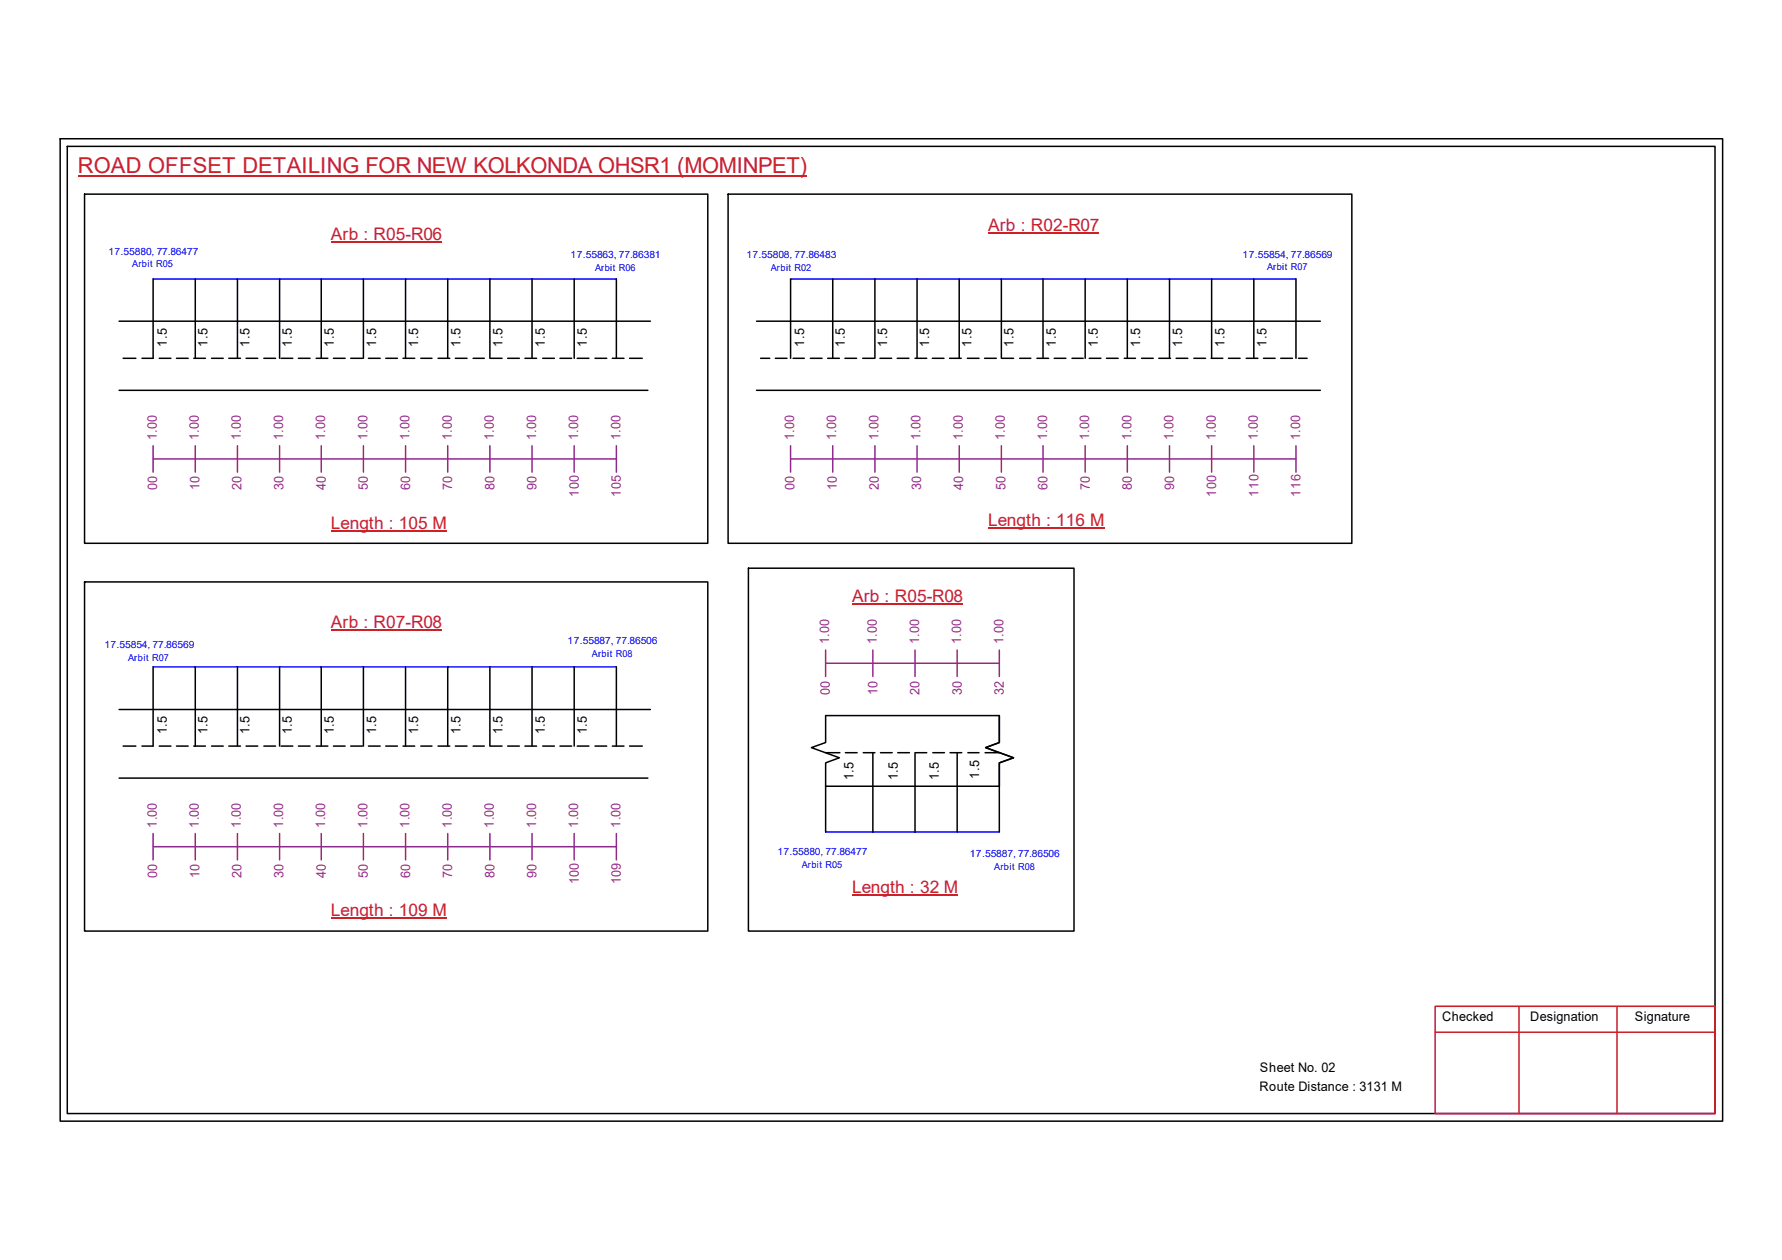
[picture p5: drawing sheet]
<svg xmlns="http://www.w3.org/2000/svg" width="297mm" height="210mm" viewBox="0 0 297 210" stroke-linecap="round" stroke-linejoin="round" font-family="sans-serif">
<g fill="none" stroke="#000" stroke-width=".25">
<path d="M10 23.1h277.1v163.7h-277.1zM11.2 24.4h274.7v161.1h-274.7zM14.1 32.3h103.9v58.2h-103.9zM121.4 32.3h103.9v58.2h-103.9zM19.9 53.5h88.5M20.5 59.7h2.1M25.5 46.5v13.2h-1.8M26.5 59.7h2M29.4 59.7h2M32.3 59.7h1.9M32.6 46.5v13.2M35.3 59.7h1.9"/>
<path d="M38.1 59.7h2M39.6 46.5v13.2M41 59.7h2M44 59.7h1.9M46.6 46.5v13.2M46.9 59.7h1.9M49.7 59.7h2M52.7 59.7h1.9M53.5 46.5v13.2M55.6 59.7h1.9M58.5 59.7h1.9M60.6 46.5v13.2"/>
<path d="M61.4 59.7h2M64.3 59.7h1.9M67.2 59.7h1.9M67.6 46.5v13.2M70.1 59.7h1.9M73 59.7h2M74.6 46.5v13.2M75.9 59.7h1.9M78.9 59.7h1.8M81.7 46.5v13.2M81.7 59.7h2M84.6 59.7h2"/>
<path d="M87.5 59.7h1.9M88.7 46.5v13.2M90.5 59.7h1.9M93.3 59.7h2M95.7 46.5v13.2M96.2 59.7h2M99.2 59.7h1.9M102.1 59.7h1.9M102.7 46.5v13.2M104.9 59.7h2.2M126.1 53.5h94M126.8 59.7h1.5"/>
<path d="M129.2 59.7h2M131.8 46.5v13.2M132.2 59.7h1.9M135.1 59.7h1.9M138 59.7h1.9M138.8 46.5v13.2M140.8 59.7h2M143.8 59.7h2M145.8 46.5v13.2M146.7 59.7h1.9M149.6 59.7h1.9M152.5 59.7h2"/>
<path d="M152.9 46.5v13.2M155.4 59.7h1.9M158.3 59.7h1.9M159.9 46.5v13.2M161.2 59.7h2M164.1 59.7h2M166.9 46.5v13.2M167 59.7h1.9M170 59.7h1.8M172.8 59.7h2M173.9 46.5v13.2M175.7 59.7h2"/>
<path d="M178.7 59.7h1.8M180.9 46.5v13.2M181.6 59.7h1.9M184.4 59.7h2M187.4 59.7h1.9M187.9 46.5v13.2M190.3 59.7h1.9M193.2 59.7h1.9M194.9 46.5v13.2M196 59.7h2M199 59.7h2M201.9 59.7h1.9"/>
<path d="M202 46.5v13.2M204.8 59.7h1.9M207.7 59.7h2M209 46.5v13.2M210.6 59.7h2M213.5 59.7h1.9M216 46.5v13.2M216.4 59.7h1.5M19.9 65h88.1M126.1 65h94M14.1 96.9h103.9v58.2h-103.9zM124.8 94.7h54.2v60.4h-54.2z"/>
<path d="M19.9 118.2h88.5M25.5 111.1v13.2h-1.8M32.6 111.1v13.2M39.6 111.1v13.2M46.6 111.1v13.2M53.5 111.1v13.2M60.6 111.1v13.2M67.6 111.1v13.2M74.6 111.1v13.2M81.7 111.1v13.2M88.7 111.1v13.2M95.7 111.1v13.2"/>
<path d="M102.7 111.1v13.2M19.9 129.6h88.1M20.5 124.3h2.1M26.5 124.3h2M29.4 124.3h2M32.3 124.3h1.9M35.3 124.3h1.9M38.1 124.3h2M41 124.3h2M44 124.3h1.9M46.9 124.3h1.9M49.7 124.3h2"/>
<path d="M52.7 124.3h1.9M55.6 124.3h1.9M58.5 124.3h1.9M61.4 124.3h2M64.3 124.3h1.9M67.2 124.3h1.9M70.1 124.3h1.9M73 124.3h2M75.9 124.3h1.9M78.9 124.3h1.8M81.7 124.3h2M84.6 124.3h2"/>
<path d="M87.5 124.3h1.9M90.5 124.3h1.9M93.3 124.3h2M96.2 124.3h2M99.2 124.3h1.9M102.1 124.3h1.9M104.9 124.3h2.2M137.6 131v-3.9l2.3-.9-4.6-1.7 2.3-.8v-4.5h29v4.5l-2.3 .8 4.6 1.7-2.3 .9v3.9M137.6 131h29M137.6 125.4h2.4M137.6 131v7.6M140.9 125.4h2"/>
<path d="M143.9 125.4h1.9M145.5 125.4v13.2M146.8 125.4h1.9M149.6 125.4h2M152.5 125.4v13.2M152.6 125.4h1.9M155.5 125.4h1.9M158.4 125.4h1.9M159.6 125.4v13.2M161.3 125.4h1.9M164.2 125.4h2.4M166.6 131v7.6"/>
</g>
<path d="M239.2 167.6h46.7v17.9h-46.7zM239.2 172h46.7M253.2 167.6v17.9M269.5 167.6v17.9" fill="none" stroke="#cc1f26" stroke-width=".25"/>
<path d="M13 29.3h121.5" fill="none" stroke="#cd2027" stroke-width=".25"/>
<path d="M25.5 46.5h77.2M131.8 46.5h84.2M25.5 111.1h77.2M137.6 138.6h29" fill="none" stroke="#00f" stroke-width=".25"/>
<g fill="none" stroke="#93278f" stroke-width=".25">
<path d="M25.5 76.5h77.2M25.5 74.3v4.4M32.6 74.3v4.4M39.6 74.3v4.4M46.6 74.3v4.4M53.5 74.3v4.4M60.6 74.3v4.4M67.6 74.3v4.4M74.6 74.3v4.4M81.7 74.3v4.4M88.7 74.3v4.4M95.7 74.3v4.4"/>
<path d="M102.7 74.3v4.4M131.8 76.5h84.2M131.8 74.3v4.4M138.8 74.3v4.4M145.8 74.3v4.4M152.9 74.3v4.4M159.9 74.3v4.4M166.9 74.3v4.4M173.9 74.3v4.4M180.9 74.3v4.4M187.9 74.3v4.4M194.9 74.3v4.4"/>
<path d="M202 74.3v4.4M209 74.3v4.4M216 74.3v4.4M137.6 110.5h29M137.6 108.3v4.4M145.5 108.3v4.4M152.5 108.3v4.4M159.6 108.3v4.4M166.6 108.3v4.4M25.5 138.9v4.4M32.6 138.9v4.4M39.6 138.9v4.4"/>
<path d="M46.6 138.9v4.4M53.5 138.9v4.4M60.6 138.9v4.4M67.6 138.9v4.4M74.6 138.9v4.4M81.7 138.9v4.4M88.7 138.9v4.4M95.7 138.9v4.4M102.7 138.9v4.4M25.5 141.1h77.2"/>
</g>
<path d="M164.7 38.8h18.5M55.2 40.3h18.4M55.2 88.4h19.2M164.7 87.9h19.4M55.2 105h18.4M142 100.6h18.5M55.2 153h19.2M142 149.1h17.6" fill="none" stroke="#cd2027" stroke-width=".17"/>
<text font-size="3.6" fill="#cd2027" x="13" y="28.9">ROAD OFFSET DETAILING FOR NEW KOLKONDA OHSR1 (MOMINPET)</text>
<g font-size="2.9" fill="#cd2027">
<text x="55.2" y="40">Arb : R05-R06</text>
<text x="164.7" y="38.4">Arb : R02-R07</text>
<text x="55.2" y="88.1">Length : 105 M</text>
<text x="164.7" y="87.5">Length : 116 M</text>
<text x="142" y="100.2">Arb : R05-R08</text>
<text x="55.2" y="104.6">Arb : R07-R08</text>
<text x="142" y="148.8">Length : 32 M</text>
<text x="55.2" y="152.7">Length : 109 M</text>
</g>
<g font-size="2.2">
<text x="27.8" y="57.7" transform="rotate(-90 27.8 57.7)">1.5</text>
<text x="34.6" y="57.7" transform="rotate(-90 34.6 57.7)">1.5</text>
<text x="41.6" y="57.7" transform="rotate(-90 41.6 57.7)">1.5</text>
<text x="48.6" y="57.7" transform="rotate(-90 48.6 57.7)">1.5</text>
<text x="55.7" y="57.7" transform="rotate(-90 55.7 57.7)">1.5</text>
<text x="62.7" y="57.7" transform="rotate(-90 62.7 57.7)">1.5</text>
<text x="69.7" y="57.7" transform="rotate(-90 69.7 57.7)">1.5</text>
<text x="76.7" y="57.7" transform="rotate(-90 76.7 57.7)">1.5</text>
<text x="83.8" y="57.7" transform="rotate(-90 83.8 57.7)">1.5</text>
<text x="90.8" y="57.7" transform="rotate(-90 90.8 57.7)">1.5</text>
<text x="97.8" y="57.7" transform="rotate(-90 97.8 57.7)">1.5</text>
<text x="134.1" y="57.7" transform="rotate(-90 134.1 57.7)">1.5</text>
<text x="140.8" y="57.7" transform="rotate(-90 140.8 57.7)">1.5</text>
<text x="147.9" y="57.7" transform="rotate(-90 147.9 57.7)">1.5</text>
<text x="154.9" y="57.7" transform="rotate(-90 154.9 57.7)">1.5</text>
<text x="161.9" y="57.7" transform="rotate(-90 161.9 57.7)">1.5</text>
<text x="168.9" y="57.7" transform="rotate(-90 168.9 57.7)">1.5</text>
<text x="176" y="57.7" transform="rotate(-90 176 57.7)">1.5</text>
<text x="183" y="57.7" transform="rotate(-90 183 57.7)">1.5</text>
<text x="190" y="57.7" transform="rotate(-90 190 57.7)">1.5</text>
<text x="197.1" y="57.7" transform="rotate(-90 197.1 57.7)">1.5</text>
<text x="204.1" y="57.7" transform="rotate(-90 204.1 57.7)">1.5</text>
<text x="211.1" y="57.7" transform="rotate(-90 211.1 57.7)">1.5</text>
<text x="27.8" y="122.3" transform="rotate(-90 27.8 122.3)">1.5</text>
<text x="34.6" y="122.3" transform="rotate(-90 34.6 122.3)">1.5</text>
<text x="41.6" y="122.3" transform="rotate(-90 41.6 122.3)">1.5</text>
<text x="48.6" y="122.3" transform="rotate(-90 48.6 122.3)">1.5</text>
<text x="55.7" y="122.3" transform="rotate(-90 55.7 122.3)">1.5</text>
<text x="62.7" y="122.3" transform="rotate(-90 62.7 122.3)">1.5</text>
<text x="69.7" y="122.3" transform="rotate(-90 69.7 122.3)">1.5</text>
<text x="76.7" y="122.3" transform="rotate(-90 76.7 122.3)">1.5</text>
<text x="83.8" y="122.3" transform="rotate(-90 83.8 122.3)">1.5</text>
<text x="90.8" y="122.3" transform="rotate(-90 90.8 122.3)">1.5</text>
<text x="97.8" y="122.3" transform="rotate(-90 97.8 122.3)">1.5</text>
<text x="142.3" y="130" transform="rotate(-90 142.3 130)">1.5</text>
<text x="149.6" y="130" transform="rotate(-90 149.6 130)">1.5</text>
<text x="156.5" y="130" transform="rotate(-90 156.5 130)">1.5</text>
<text x="163.2" y="129.7" transform="rotate(-90 163.2 129.7)">1.5</text>
<text x="240.4" y="170.1">Checked</text>
<text x="255.1" y="170.1">Designation</text>
<text x="272.5" y="170.1">Signature</text>
<text x="210" y="178.6">Sheet No. 02</text>
<text x="209.9" y="181.7">Route Distance : 3131 M</text>
</g>
<g font-size="2.2" fill="#93278f">
<text x="26.1" y="73.3" transform="rotate(-90 26.1 73.3)">1.00</text>
<text x="33.1" y="73.3" transform="rotate(-90 33.1 73.3)">1.00</text>
<text x="40.2" y="73.3" transform="rotate(-90 40.2 73.3)">1.00</text>
<text x="47.2" y="73.3" transform="rotate(-90 47.2 73.3)">1.00</text>
<text x="54.2" y="73.3" transform="rotate(-90 54.2 73.3)">1.00</text>
<text x="61.3" y="73.3" transform="rotate(-90 61.3 73.3)">1.00</text>
<text x="68.3" y="73.3" transform="rotate(-90 68.3 73.3)">1.00</text>
<text x="75.3" y="73.3" transform="rotate(-90 75.3 73.3)">1.00</text>
<text x="82.3" y="73.3" transform="rotate(-90 82.3 73.3)">1.00</text>
<text x="89.4" y="73.3" transform="rotate(-90 89.4 73.3)">1.00</text>
<text x="96.4" y="73.3" transform="rotate(-90 96.4 73.3)">1.00</text>
<text x="103.4" y="73.3" transform="rotate(-90 103.4 73.3)">1.00</text>
<text x="132.4" y="73.3" transform="rotate(-90 132.4 73.3)">1.00</text>
<text x="139.4" y="73.3" transform="rotate(-90 139.4 73.3)">1.00</text>
<text x="146.4" y="73.3" transform="rotate(-90 146.4 73.3)">1.00</text>
<text x="153.5" y="73.3" transform="rotate(-90 153.5 73.3)">1.00</text>
<text x="160.5" y="73.3" transform="rotate(-90 160.5 73.3)">1.00</text>
<text x="167.5" y="73.3" transform="rotate(-90 167.5 73.3)">1.00</text>
<text x="174.5" y="73.3" transform="rotate(-90 174.5 73.3)">1.00</text>
<text x="181.6" y="73.3" transform="rotate(-90 181.6 73.3)">1.00</text>
<text x="188.6" y="73.3" transform="rotate(-90 188.6 73.3)">1.00</text>
<text x="195.6" y="73.3" transform="rotate(-90 195.6 73.3)">1.00</text>
<text x="202.6" y="73.3" transform="rotate(-90 202.6 73.3)">1.00</text>
<text x="209.7" y="73.3" transform="rotate(-90 209.7 73.3)">1.00</text>
<text x="216.7" y="73.3" transform="rotate(-90 216.7 73.3)">1.00</text>
<text x="26.2" y="81.7" transform="rotate(-90 26.2 81.7)">00</text>
<text x="33.2" y="81.7" transform="rotate(-90 33.2 81.7)">10</text>
<text x="40.3" y="81.7" transform="rotate(-90 40.3 81.7)">20</text>
<text x="47.3" y="81.7" transform="rotate(-90 47.3 81.7)">30</text>
<text x="54.3" y="81.7" transform="rotate(-90 54.3 81.7)">40</text>
<text x="61.3" y="81.7" transform="rotate(-90 61.3 81.7)">50</text>
<text x="68.4" y="81.7" transform="rotate(-90 68.4 81.7)">60</text>
<text x="75.4" y="81.7" transform="rotate(-90 75.4 81.7)">70</text>
<text x="82.4" y="81.7" transform="rotate(-90 82.4 81.7)">80</text>
<text x="89.4" y="81.7" transform="rotate(-90 89.4 81.7)">90</text>
<text x="96.5" y="82.7" transform="rotate(-90 96.5 82.7)">100</text>
<text x="103.5" y="82.7" transform="rotate(-90 103.5 82.7)">105</text>
<text x="132.5" y="81.7" transform="rotate(-90 132.5 81.7)">00</text>
<text x="139.5" y="81.7" transform="rotate(-90 139.5 81.7)">10</text>
<text x="146.5" y="81.7" transform="rotate(-90 146.5 81.7)">20</text>
<text x="153.5" y="81.7" transform="rotate(-90 153.5 81.7)">30</text>
<text x="160.6" y="81.7" transform="rotate(-90 160.6 81.7)">40</text>
<text x="167.6" y="81.7" transform="rotate(-90 167.6 81.7)">50</text>
<text x="174.6" y="81.7" transform="rotate(-90 174.6 81.7)">60</text>
<text x="181.6" y="81.7" transform="rotate(-90 181.6 81.7)">70</text>
<text x="188.7" y="81.7" transform="rotate(-90 188.7 81.7)">80</text>
<text x="195.7" y="81.7" transform="rotate(-90 195.7 81.7)">90</text>
<text x="202.7" y="82.7" transform="rotate(-90 202.7 82.7)">100</text>
<text x="209.8" y="82.7" transform="rotate(-90 209.8 82.7)">110</text>
<text x="216.8" y="82.7" transform="rotate(-90 216.8 82.7)">116</text>
<text x="138.2" y="107.4" transform="rotate(-90 138.2 107.4)">1.00</text>
<text x="146.2" y="107.4" transform="rotate(-90 146.2 107.4)">1.00</text>
<text x="153.2" y="107.4" transform="rotate(-90 153.2 107.4)">1.00</text>
<text x="160.2" y="107.4" transform="rotate(-90 160.2 107.4)">1.00</text>
<text x="167.3" y="107.4" transform="rotate(-90 167.3 107.4)">1.00</text>
<text x="138.3" y="115.7" transform="rotate(-90 138.3 115.7)">00</text>
<text x="146.3" y="115.7" transform="rotate(-90 146.3 115.7)">10</text>
<text x="153.3" y="115.7" transform="rotate(-90 153.3 115.7)">20</text>
<text x="160.3" y="115.7" transform="rotate(-90 160.3 115.7)">30</text>
<text x="167.3" y="115.7" transform="rotate(-90 167.3 115.7)">32</text>
<text x="26.1" y="137.9" transform="rotate(-90 26.1 137.9)">1.00</text>
<text x="33.1" y="137.9" transform="rotate(-90 33.1 137.9)">1.00</text>
<text x="40.2" y="137.9" transform="rotate(-90 40.2 137.9)">1.00</text>
<text x="47.2" y="137.9" transform="rotate(-90 47.2 137.9)">1.00</text>
<text x="54.2" y="137.9" transform="rotate(-90 54.2 137.9)">1.00</text>
<text x="61.3" y="137.9" transform="rotate(-90 61.3 137.9)">1.00</text>
<text x="68.3" y="137.9" transform="rotate(-90 68.3 137.9)">1.00</text>
<text x="75.3" y="137.9" transform="rotate(-90 75.3 137.9)">1.00</text>
<text x="82.3" y="137.9" transform="rotate(-90 82.3 137.9)">1.00</text>
<text x="89.4" y="137.9" transform="rotate(-90 89.4 137.9)">1.00</text>
<text x="96.4" y="137.9" transform="rotate(-90 96.4 137.9)">1.00</text>
<text x="103.4" y="137.9" transform="rotate(-90 103.4 137.9)">1.00</text>
<text x="26.2" y="146.3" transform="rotate(-90 26.2 146.3)">00</text>
<text x="33.2" y="146.3" transform="rotate(-90 33.2 146.3)">10</text>
<text x="40.3" y="146.3" transform="rotate(-90 40.3 146.3)">20</text>
<text x="47.3" y="146.3" transform="rotate(-90 47.3 146.3)">30</text>
<text x="54.3" y="146.3" transform="rotate(-90 54.3 146.3)">40</text>
<text x="61.3" y="146.3" transform="rotate(-90 61.3 146.3)">50</text>
<text x="68.4" y="146.3" transform="rotate(-90 68.4 146.3)">60</text>
<text x="75.4" y="146.3" transform="rotate(-90 75.4 146.3)">70</text>
<text x="82.4" y="146.3" transform="rotate(-90 82.4 146.3)">80</text>
<text x="89.4" y="146.3" transform="rotate(-90 89.4 146.3)">90</text>
<text x="96.5" y="147.3" transform="rotate(-90 96.5 147.3)">100</text>
<text x="103.5" y="147.3" transform="rotate(-90 103.5 147.3)">109</text>
</g>
<g font-size="1.7" fill="#00f">
<text x="18.1" y="42.4">17.55880, 77.86477</text>
<text x="95.1" y="43">17.55863, 77.86381</text>
<text x="124.4" y="42.9">17.55808, 77.86483</text>
<text x="207.1" y="42.9">17.55854, 77.86569</text>
<text x="17.4" y="108">17.55854, 77.86569</text>
<text x="94.6" y="107.3">17.55887, 77.86506</text>
<text x="129.6" y="142.4">17.55880, 77.86477</text>
<text x="161.7" y="142.7">17.55887, 77.86506</text>
</g>
<g font-size="1.6" fill="#00f">
<text x="22.1" y="44.5">Arbit R05</text>
<text x="99.2" y="45.2">Arbit R06</text>
<text x="128.5" y="45.1">Arbit R02</text>
<text x="211.2" y="45">Arbit R07</text>
<text x="21.4" y="110.1">Arbit R07</text>
<text x="98.7" y="109.4">Arbit R08</text>
<text x="133.6" y="144.5">Arbit R05</text>
<text x="165.7" y="144.9">Arbit R08</text>
</g>
</svg>
